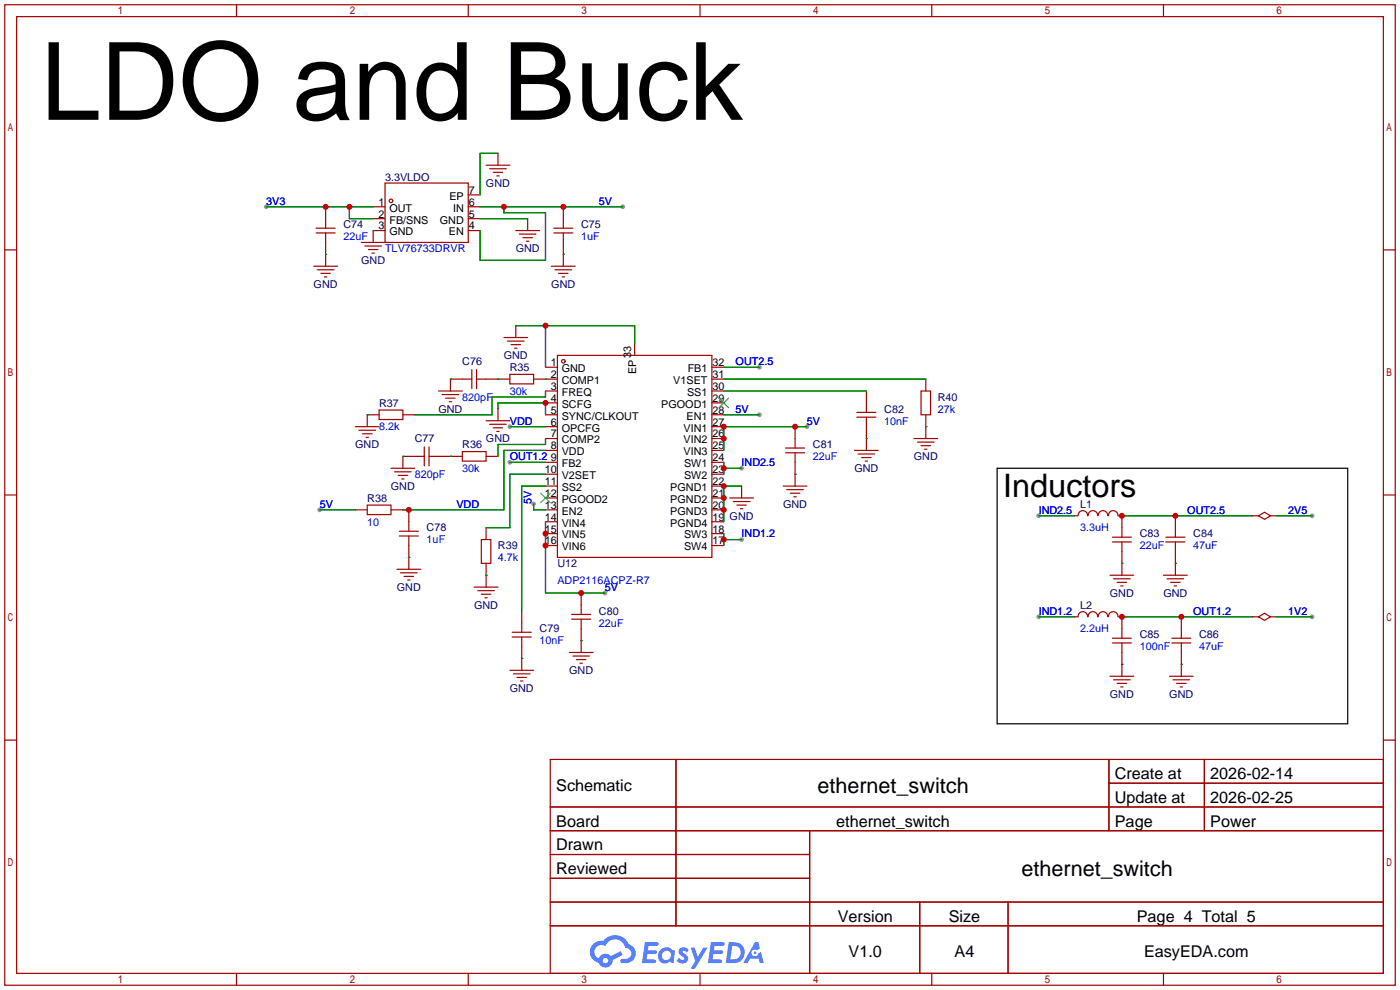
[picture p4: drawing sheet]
<svg xmlns="http://www.w3.org/2000/svg" width="299mm" height="212mm" viewBox="0 0 299 212" stroke-linecap="round" stroke-linejoin="round" font-family="sans-serif">
<g fill="#999">
<circle cx="56.9" cy="44.2" r=".51"/>
<circle cx="133.1" cy="44.2" r=".51"/>
<circle cx="109" cy="91.2" r=".51"/>
<circle cx="68.3" cy="109" r=".51"/>
<circle cx="109" cy="98.8" r=".51"/>
<circle cx="114" cy="107.7" r=".51"/>
<circle cx="129.3" cy="126.7" r=".51"/>
<circle cx="158.5" cy="115.3" r=".51"/>
<circle cx="158.5" cy="100.1" r=".51"/>
<circle cx="172.5" cy="91.2" r=".51"/>
<circle cx="162.3" cy="88.6" r=".51"/>
<circle cx="162.3" cy="78.5" r=".51"/>
<circle cx="222" cy="131.8" r=".51"/>
<circle cx="222" cy="110.2" r=".51"/>
<circle cx="280.4" cy="131.8" r=".51"/>
<circle cx="280.4" cy="110.2" r=".51"/>
</g>
<g fill="none" stroke="#a10000" stroke-width=".25">
<path d="M1 1h297.2v209.6h-297.2zM3.6 3.6h292.1v204.4h-292.1zM50.5 1v2.6M100.1 1v2.6M149.6 1v2.6M199.1 1v2.6M248.7 1v2.6M1 53.4h2.6M295.7 53.4h2.5M1 105.8h2.6M295.7 105.8h2.5M1 158.2h2.6"/>
<path d="M295.7 158.2h2.5M117.6 162.3h178.1v45.7h-178.1zM117.6 172.5h178.1M117.6 177.5h178.1M144.5 162.3v35.6M173 177.5v30.5M237 162.3v15.2M237 167.4h58.7M257.4 162.3v15.2M117.6 182.6h55.4M117.6 192.8h178.1M117.6 187.7h55.4"/>
<path d="M117.6 197.9h178.1M196.6 192.8v15.2M215.4 192.8v15.2M50.5 208v2.6M100.1 208v2.6M149.6 208v2.6M199.1 208v2.6M248.7 208v2.6"/>
</g>
<g fill="#5487ff">
<path d="M145.3 202.7a1.3 1.3 0 0 1 1.9 .3l-.4 .6a.54 .54 0 0 0-.9-.2l.1 .2a1.34 1.34 0 0 1 .9 1.8 1.47 1.47 0 0 1-2.3-.1l.5-.6 .8 .5a.31 .31 0 0 0 .4-.3 .31 .31 0 0 0-.3-.4 1.12 1.12 0 0 1-.7-1.8z"/>
<path d="M147.6 202.5h.9l.6 2 1.2-2h.9l-2.7 4.6h-.9l1-1.7z"/>
<path d="M137.8 201.4h1.7a1.31 1.31 0 0 1 1.2 .2 .4 .4 0 0 1-.3 .5l-1.8 .1-.1 .9h1.6a.4 .4 0 0 1 .4 .4 .4 .4 0 0 1-.5 .4h-1.6l-.2 1.2h1.4a.46 .46 0 0 1 .5 0 .46 .46 0 0 1 .1 .5l-.4 .2h-2.6z"/>
<path d="M151.9 201.4h1.7a1.32 1.32 0 0 1 1.2 .2 .39 .39 0 0 1-.3 .5l-1.8 .1-.1 .9h1.6a.4 .4 0 0 1 .4 .4 .4 .4 0 0 1-.4 .4h-1.7l-.2 1.2h1.4a.46 .46 0 0 1 .5 0 .46 .46 0 0 1 .1 .5l-.4 .2h-2.6z"/>
<path d="M161.3 201.4h.8l.3 1.3-.6 .4a.75 .75 0 0 0-1.1 .3 .75 .75 0 0 0 .5 1 .75 .75 0 0 0 .9-.7l.5-.2 .6 2.3h-.8l-.3-.9h-1.8l-.5 .9h-1z"/>
<path d="M155.7 201.4l-.6 4.4h1.5a2.27 2.27 0 0 0 2.6-2.2 2.27 2.27 0 0 0-2.7-2.2zM156.5 202.1a1.5 1.5 0 0 1 1.8 1.6 1.5 1.5 0 0 1-1.9 1.4h-.3z"/>
<path d="M141.2 203a1.6 1.6 0 0 0-.3 2.3 1.6 1.6 0 0 0 2.3 .2l.7 .3 .3-2.4-.1-.3-.5-.1a1.58 1.58 0 0 0-2.4 0zM141.8 203.5a.98 .98 0 0 1 1.6 .4 .98 .98 0 0 1-1.1 1.3 .94 .94 0 0 1-.9-.7 .94 .94 0 0 1 .4-1z"/>
<path d="M126.8 201.8a2.37 2.37 0 0 0 1.1 4 1.54 1.54 0 0 0 1.8 1 1.54 1.54 0 0 0 1.2-1.6l2.2-1.1-.5-.8-2 1a1.57 1.57 0 0 0-2.7 .5 1.5 1.5 0 0 1-.7-2.1 1.5 1.5 0 0 1 2.2-.5 2.23 2.23 0 0 1 2.3-1.4 2.23 2.23 0 0 1 2 1.8 1.16 1.16 0 0 1 1.2 1.1 1.16 1.16 0 0 1-1.1 1.2h-.7a.47 .47 0 0 0-.5 .4 .47 .47 0 0 0 .4 .5 2.17 2.17 0 0 0 2.5-.9 2.17 2.17 0 0 0-.3-2.7l-.8-.4a3.2 3.2 0 0 0-5.5-.7l-1.1 .1zM128.8 205.3a.6 .6 0 0 1 1.2 0 .6 .6 0 0 1-1.2 0z"/>
<circle cx="161.4" cy="203.6" r=".28"/>
</g>
<g fill="none" stroke="#a10000" stroke-width=".25">
<path d="M82.3 39.1h17.8v12.7h-17.8zM103.9 35.3h5.1M104.6 36.1h3.6M105.4 36.8h2M106.2 37.6h.5M106.4 32.8v2.5M67.1 56.9h5M67.6 48.8h4M67.6 49.8h4M67.8 57.7h3.6M68.6 58.4h2M69.3 59.2h.5"/>
<path d="M69.6 44.2v4.6M69.6 49.8v7.1M77.2 51.8h5.1M78 52.6h3.5M78.7 53.3h2.1M79.5 54.1h.5M79.8 44.2h2.5M79.8 46.7h2.5M82.3 49.3h-2.5v2.5M100.1 41.7h2.5M100.1 44.2h2.5M100.1 46.7h2.5"/>
<path d="M100.1 49.3h2.5M110.2 49.3h5.1M111 50h3.6M111.8 50.8h2M112.5 51.6h.5M112.8 46.7v2.6M117.9 56.9h5M118.4 48.8h4M118.4 49.8h4M118.6 57.7h3.6M119.4 58.4h2M120.1 59.2h.5"/>
<path d="M120.4 44.2v4.6M120.4 49.8v7.1M100.8 79v4.1M101.9 79v4.1M107.7 72.1h5.1M108.5 72.9h3.5M109.2 73.7h2.1M110 74.4h.5M110.2 69.6v2.5M116.6 78.5h2.5M119.1 75.9h33v43.2h-33zM135.6 73.4v2.5"/>
<path d="M152.1 78.5h2.6M75.9 91.2h5.1M76.7 91.9h3.6M77.5 92.7h2M78.2 93.5h.5M81 87.6h5.1v2.1h-5.1zM81 88.6h-2.5v2.6M86.1 88.6h2.5M90.7 97.5h-4.6v2.6M90.7 95.5v4.1M91.7 97.5h7.1M91.7 95.5v4.1"/>
<path d="M93.7 83.6h5.1M94.5 84.3h3.5M95.2 85.1h2.1M96 85.9h.5M98.8 96.5h5.1v2.1h-5.1zM100.8 81h-4.5v2.6M101.9 81h7.1M103.9 97.5h2.5M103.9 89.9h5.1M104.6 90.7h3.6M105.4 91.4h2M106.2 92.2h.5"/>
<path d="M106.4 87.4v2.5M109 80h5v2h-5zM114 81h5.1M116.6 83.6h2.5M116.6 86.1h2.5M116.6 88.6h2.5M116.6 91.2h2.5M116.6 93.7h2.5M116.6 96.3h2.5M116.6 98.8h2.5M152.1 81h2.6M152.1 83.6h2.6"/>
<path d="M152.1 86.1h2.6M152.1 88.6h2.6M152.1 91.2h2.6M152.1 93.7h2.6M152.1 96.3h2.6M152.1 98.8h2.6M167.9 95.8h4.1M167.9 96.8h4.1M169.9 91.2v4.6M169.9 96.8v7.1M182.6 96.3h5.1M183.1 88.1h4.1"/>
<path d="M183.1 89.2h4.1M183.4 97h3.5M184.1 97.8h2.1M184.9 98.6h.5M185.2 83.6v4.5M185.2 89.2v7.1M195.3 93.7h5.1M196.1 94.5h3.5M196.8 83.6h2.1v5h-2.1zM196.8 95.2h2.1M197.6 96h.5M197.9 81v2.6"/>
<path d="M197.9 88.6v5.1M75.9 109h2.6M78.5 107.9h5.1v2.1h-5.1zM83.6 109h2.5M83.6 100.1h5M84.3 100.8h3.6M85.1 101.6h2M85.3 113.5h4.1M85.3 114.6h4.1M85.9 102.4h.5M87.4 109v4.5M87.4 114.6v7.1"/>
<path d="M102.9 115.3h2v5.1h-2zM103.9 112.8v2.5M116.6 101.3h2.5M116.6 103.9h2.5M116.6 106.4h2.5M116.6 109h2.5M116.6 111.5h2.5M116.6 114h2.5M116.6 116.6h2.5M152.1 101.3h2.6M152.1 103.9h2.6M152.1 106.4h2.6"/>
<path d="M152.1 109h2.6M152.1 111.5h2.6M152.1 114h2.6M152.1 116.6h2.6M156 106.4h5M156.7 107.2h3.6M157.5 107.9h2M158.2 108.7h.5M158.5 103.9v2.5M167.4 103.9h5.1M168.1 104.6h3.6M168.9 105.4h2"/>
<path d="M169.7 106.2h.5M232.4 110.2a1.01 1.01 0 0 0-1-1.1 1.01 1.01 0 0 0-1 1.1h-.8M232.6 110.2a1.01 1.01 0 0 1 1-1.1 1.01 1.01 0 0 1 1 1.1M234.7 110.2a1.01 1.01 0 0 1 1-1.1 1.01 1.01 0 0 1 1 1.1M236.9 110.2a1.01 1.01 0 0 1 1-1.1 1.01 1.01 0 0 1 1 1.1M237.7 114.8h4.1M237.7 115.8h4.1M239 110.2h.8v4.6M239.8 115.8v7.1M249.2 114.8h4M249.2 115.8h4M251.2 110.2v4.6"/>
<path d="M251.2 115.8v7.1M267.7 110.2h1.3M269 110.2l1.3-.7 1.2 .7-1.2 .8zM271.5 110.2h1.3M84.8 121.7h5.1M85.6 122.4h3.6M86.4 123.2h2M87.1 124h.5M101.3 125.5h5.1M102.1 126.2h3.6M102.9 127h2M103.6 127.8h.5"/>
<path d="M103.9 120.4v5.1M109.5 135.1h4M109.5 136.1h4M111.5 130.6v4.5M111.5 136.1v7.2M121.7 139.4h5M122.2 131.3h4M122.2 132.3h4M124.2 126.7v4.6M124.2 132.3v7.1M232.4 131.8a1.01 1.01 0 0 0-1-1.1 1.01 1.01 0 0 0-1 1.1h-.8M232.6 131.8a1.01 1.01 0 0 1 1-1.1 1.01 1.01 0 0 1 1 1.1"/>
<path d="M234.7 131.8a1.01 1.01 0 0 1 1-1.1 1.01 1.01 0 0 1 1 1.1M236.9 131.8a1.01 1.01 0 0 1 1-1.1 1.01 1.01 0 0 1 1 1.1M237.2 122.9h5.1M237.7 136.4h4.1M237.7 137.4h4.1M238 123.7h3.6M238.8 124.5h2M239 131.8h.8v4.6M239.5 125.2h.5M239.8 137.4v7.1M248.7 122.9h5M249.4 123.7h3.6"/>
<path d="M250.2 124.5h2M250.4 136.4h4.1M250.4 137.4h4.1M251 125.2h.5M252.5 131.8v4.6M252.5 137.4v7.1M267.7 131.8h1.3M269 131.8l1.3-.7 1.2 .7-1.2 .8zM271.5 131.8h1.3M109 143.3h5M109.7 144h3.6M110.5 144.8h2"/>
<path d="M111.3 145.5h.5M122.4 140.2h3.6M123.2 141h2M124 141.7h.5M237.2 144.5h5.1M238 145.3h3.6M238.8 146.1h2M239.5 146.8h.5M249.9 144.5h5.1M250.7 145.3h3.6M251.5 146.1h2M252.2 146.8h.5"/>
<circle cx="83.6" cy="42.9" r=".38"/>
<circle cx="120.4" cy="77.2" r=".38"/>
</g>
<g fill="none" stroke="#008700" stroke-width=".25">
<path d="M106.4 32.8h-3.8v8.9M56.9 44.2h22.9M69.6 54.4h.1M74.7 44.2v2.5h5.1M79.8 49.3h.1M102.6 44.2h30.5M102.6 46.7h10.2M107.7 44.2v1.3h8.9v10.1h-14v-6.3M120.4 54.4h.1M110.2 69.6h25.4v3.8M116.6 69.6v8.9M154.7 78.5h7.6"/>
<path d="M78.5 88.6h.1M86.1 97.5h.1M96.3 81h.1M96.3 97.5h.1M106.4 81h.1M106.4 87.4v-1.3h10.2v2.5M109 91.2h7.6M109 98.8h7.6M116.6 81h.1M116.6 96.3h-8.9v12.7h-21.6M116.6 83.6v1.2h-11.4v3.8h-16.6M116.6 93.7v1.3h-10.2v2.5"/>
<path d="M154.7 88.6h7.6M154.7 98.8v2.5M154.7 83.6h30.5M154.7 81h43.2M172.5 91.2h-17.8v5.1M185.2 93.7h.1M197.9 91.2h.1M68.3 109h7.6M87.4 119.1h.1M114 107.7v1.3h2.6M116.6 111.5v15.2h12.7M116.6 101.3h-7.6v11.5h-5.1"/>
<path d="M116.6 103.9h-5.1v26.7M154.7 114v2.6M154.7 115.3h3.8M154.7 100.1h3.8M158.5 103.9h-3.8v7.6M169.9 101.3h.1M222 110.2h7.6M239.8 110.2h27.9M272.8 110.2h7.6M103.9 122.9h.1M124.2 136.9h.1M222 131.8h7.6"/>
<path d="M239.8 120.4h.1M239.8 131.8h27.9M251.2 120.4h.1M272.8 131.8h7.6M111.5 140.7h.1M239.8 142h.1M252.5 142h.1"/>
</g>
<path d="M153.7 85.1l2 2M155.7 85.1l-2 2M115.6 105.4l2 2M117.6 105.4l-2 2" fill="none" stroke="#3c3" stroke-width=".25"/>
<path d="M213.1 100.1h74.9v54.6h-74.9z" fill="none" stroke="#000" stroke-width=".25"/>
<g fill="#c00">
<circle cx="69.6" cy="44.2" r=".63"/>
<circle cx="74.7" cy="44.2" r=".63"/>
<circle cx="120.4" cy="44.2" r=".63"/>
<circle cx="107.7" cy="44.2" r=".63"/>
<circle cx="116.6" cy="69.6" r=".63"/>
<circle cx="116.6" cy="86.1" r=".63"/>
<circle cx="87.4" cy="109" r=".63"/>
<circle cx="116.6" cy="114" r=".63"/>
<circle cx="116.6" cy="116.6" r=".63"/>
<circle cx="124.2" cy="126.7" r=".63"/>
<circle cx="154.7" cy="115.3" r=".63"/>
<circle cx="154.7" cy="109" r=".63"/>
<circle cx="154.7" cy="106.4" r=".63"/>
<circle cx="154.7" cy="103.9" r=".63"/>
<circle cx="154.7" cy="100.1" r=".63"/>
<circle cx="154.7" cy="91.2" r=".63"/>
<circle cx="154.7" cy="93.7" r=".63"/>
<circle cx="169.9" cy="91.2" r=".63"/>
<circle cx="239.8" cy="110.2" r=".63"/>
<circle cx="251.2" cy="110.2" r=".63"/>
<circle cx="252.5" cy="131.8" r=".63"/>
<circle cx="239.8" cy="131.8" r=".63"/>
</g>
<text font-size="23.1" x="8.6" y="25.6">LDO and Buck</text>
<text font-size="6.9" x="214.4" y="106.3">Inductors</text>
<g font-size="4.6">
<text x="174.7" y="169.4">ethernet_switch</text>
<text x="218.3" y="187.2">ethernet_switch</text>
</g>
<g font-size="3.5">
<text x="238.3" y="166.5">Create at</text>
<text x="258.7" y="166.5">2026-02-14</text>
<text x="118.9" y="169.1">Schematic</text>
<text x="238.3" y="171.6">Update at</text>
<text x="258.7" y="171.6">2026-02-25</text>
<text x="118.9" y="176.7">Board</text>
<text x="178.7" y="176.7">ethernet_switch</text>
<text x="238.3" y="176.7">Page</text>
<text x="258.7" y="176.7">Power</text>
<text x="118.9" y="181.8">Drawn</text>
<text x="118.9" y="186.8">Reviewed</text>
<text x="179.1" y="197">Version</text>
<text x="202.8" y="197">Size</text>
<text x="243" y="197">Page 4 Total 5</text>
<text x="181.4" y="204.6">V1.0</text>
<text x="204" y="204.6">A4</text>
<text x="244.5" y="204.6">EasyEDA.com</text>
</g>
<g font-size="2.3" fill="#000080">
<text x="82.3" y="38.7">3.3VLDO</text>
<text x="103.9" y="39.9">GND</text>
<text x="73.4" y="48.8">C74</text>
<text x="110.2" y="53.9">GND</text>
<text x="124.2" y="48.8">C75</text>
<text x="77.2" y="56.4">GND</text>
<text x="67" y="61.5">GND</text>
<text x="117.8" y="61.5">GND</text>
<text x="107.7" y="76.8">GND</text>
<text x="98.8" y="78">C76</text>
<text x="109" y="79.3">R35</text>
<text x="81" y="86.9">R37</text>
<text x="93.7" y="88.2">GND</text>
<text x="189" y="88.2">C82</text>
<text x="200.4" y="85.6">R40</text>
<text x="75.9" y="95.8">GND</text>
<text x="88.6" y="94.5">C77</text>
<text x="98.8" y="95.8">R36</text>
<text x="103.9" y="94.5">GND</text>
<text x="173.7" y="95.8">C81</text>
<text x="182.6" y="100.9">GND</text>
<text x="195.3" y="98.3">GND</text>
<text x="78.5" y="107.2">R38</text>
<text x="83.5" y="104.7">GND</text>
<text x="91.2" y="113.6">C78</text>
<text x="155.9" y="111">GND</text>
<text x="167.4" y="108.5">GND</text>
<text x="230.9" y="108.5">L1</text>
<text x="106.4" y="117.4">R39</text>
<text x="243.6" y="114.9">C83</text>
<text x="255" y="114.9">C84</text>
<text x="119.1" y="121.2">U12</text>
<text x="84.8" y="126.3">GND</text>
<text x="101.3" y="130.1">GND</text>
<text x="128" y="131.4">C80</text>
<text x="230.9" y="130.1">L2</text>
<text x="237.2" y="127.6">GND</text>
<text x="248.6" y="127.6">GND</text>
<text x="115.3" y="135.2">C79</text>
<text x="243.6" y="136.4">C85</text>
<text x="256.3" y="136.4">C86</text>
<text x="108.9" y="147.9">GND</text>
<text x="121.6" y="144.1">GND</text>
<text x="237.2" y="149.1">GND</text>
<text x="249.9" y="149.1">GND</text>
</g>
<g font-size="2.3">
<text x="100.2" y="41.4">7</text>
<text x="80.9" y="46.5">2</text>
<text x="80.9" y="44">1</text>
<text x="83.2" y="47.8">FB/SNS</text>
<text x="83.2" y="45.2">OUT</text>
<text x="94" y="47.8">GND</text>
<text x="96.1" y="42.7">EP</text>
<text x="96.8" y="45.2">IN</text>
<text x="100.2" y="44">6</text>
<text x="100.2" y="46.5">5</text>
<text x="80.9" y="49">3</text>
<text x="83.2" y="50.3">GND</text>
<text x="95.9" y="50.3">EN</text>
<text x="100.2" y="49">4</text>
<text x="134.9" y="76.4" transform="rotate(-90 134.9 76.4)">33</text>
<text x="117.7" y="78.3">1</text>
<text x="117.7" y="80.8">2</text>
<text x="117.7" y="83.3">3</text>
<text x="120.1" y="79.5">GND</text>
<text x="120.1" y="82.1">COMP1</text>
<text x="135.9" y="80" transform="rotate(-90 135.9 80)">EP</text>
<text x="143.9" y="82.1">V1SET</text>
<text x="147" y="79.5">FB1</text>
<text x="152.3" y="83.3">30</text>
<text x="152.3" y="80.8">31</text>
<text x="152.3" y="78.3">32</text>
<text x="117.7" y="85.9">4</text>
<text x="117.7" y="88.4">5</text>
<text x="120.1" y="84.6">FREQ</text>
<text x="120.1" y="87.1">SCFG</text>
<text x="120.1" y="89.7">SYNC/CLKOUT</text>
<text x="141.3" y="87.1">PGOOD1</text>
<text x="146.7" y="89.7">EN1</text>
<text x="146.8" y="84.6">SS1</text>
<text x="152.3" y="88.4">28</text>
<text x="152.3" y="85.9">29</text>
<text x="117.7" y="91">6</text>
<text x="117.7" y="93.5">7</text>
<text x="120.1" y="92.2">OPCFG</text>
<text x="120.1" y="94.8">COMP2</text>
<text x="146.1" y="94.8">VIN2</text>
<text x="146.1" y="92.2">VIN1</text>
<text x="152.3" y="93.5">26</text>
<text x="152.3" y="91">27</text>
<text x="116.4" y="101.1">10</text>
<text x="117.7" y="96">8</text>
<text x="117.7" y="98.6">9</text>
<text x="120.1" y="97.3">VDD</text>
<text x="120.1" y="99.8">FB2</text>
<text x="146.1" y="97.3">VIN3</text>
<text x="146.2" y="99.8">SW1</text>
<text x="152.3" y="101.1">23</text>
<text x="152.3" y="98.6">24</text>
<text x="152.3" y="96">25</text>
<text x="116.4" y="103.7">11</text>
<text x="116.4" y="106.2">12</text>
<text x="120.1" y="102.4">V2SET</text>
<text x="120.1" y="104.9">SS2</text>
<text x="120.1" y="107.5">PGOOD2</text>
<text x="143.3" y="107.5">PGND2</text>
<text x="143.3" y="104.9">PGND1</text>
<text x="146.2" y="102.4">SW2</text>
<text x="152.3" y="106.2">21</text>
<text x="152.3" y="103.7">22</text>
<text x="116.4" y="108.7">13</text>
<text x="116.4" y="111.3">14</text>
<text x="116.4" y="113.8">15</text>
<text x="120.1" y="110">EN2</text>
<text x="120.1" y="112.5">VIN4</text>
<text x="143.3" y="112.5">PGND4</text>
<text x="143.3" y="110">PGND3</text>
<text x="152.3" y="113.8">18</text>
<text x="152.3" y="111.3">19</text>
<text x="152.3" y="108.7">20</text>
<text x="116.4" y="116.4">16</text>
<text x="120.1" y="115.1">VIN5</text>
<text x="120.1" y="117.6">VIN6</text>
<text x="146.2" y="117.6">SW4</text>
<text x="146.2" y="115.1">SW3</text>
<text x="152.3" y="116.4">17</text>
</g>
<g font-size="2.3" fill="#00f">
<text x="56.9" y="43.7">3V3</text>
<text x="128" y="43.7">5V</text>
<text x="73.4" y="51.4">22uF</text>
<text x="82.3" y="53.9">TLV76733DRVR</text>
<text x="124.2" y="51.4">1uF</text>
<text x="157.2" y="78">OUT2.5</text>
<text x="98.8" y="85.6">820pF</text>
<text x="109" y="84.4">30k</text>
<text x="157.2" y="88.2">5V</text>
<text x="200.4" y="88.2">27k</text>
<text x="81" y="92">8.2k</text>
<text x="109" y="90.7">VDD</text>
<text x="172.5" y="90.7">5V</text>
<text x="189" y="90.7">10nF</text>
<text x="98.8" y="100.9">30k</text>
<text x="109" y="98.3">OUT1.2</text>
<text x="158.5" y="99.6">IND2.5</text>
<text x="173.7" y="98.3">22uF</text>
<text x="88.6" y="102.2">820pF</text>
<text x="113.6" y="107.7" transform="rotate(-90 113.6 107.7)">5V</text>
<text x="68.3" y="108.5">5V</text>
<text x="78.5" y="112.3">10</text>
<text x="97.5" y="108.5">VDD</text>
<text x="222" y="109.8">IND2.5</text>
<text x="230.9" y="113.6">3.3uH</text>
<text x="253.7" y="109.8">OUT2.5</text>
<text x="275.3" y="109.8">2V5</text>
<text x="91.2" y="116.1">1uF</text>
<text x="106.4" y="119.9">4.7k</text>
<text x="158.5" y="114.9">IND1.2</text>
<text x="243.6" y="117.4">22uF</text>
<text x="255" y="117.4">47uF</text>
<text x="119.1" y="124.8">ADP2116ACPZ-R7</text>
<text x="129.3" y="126.3">5V</text>
<text x="222" y="131.4">IND1.2</text>
<text x="255" y="131.4">OUT1.2</text>
<text x="275.3" y="131.4">1V2</text>
<text x="115.3" y="137.7">10nF</text>
<text x="128" y="133.9">22uF</text>
<text x="230.9" y="135.2">2.2uH</text>
<text x="243.6" y="139">100nF</text>
<text x="256.3" y="139">47uF</text>
</g>
</svg>
